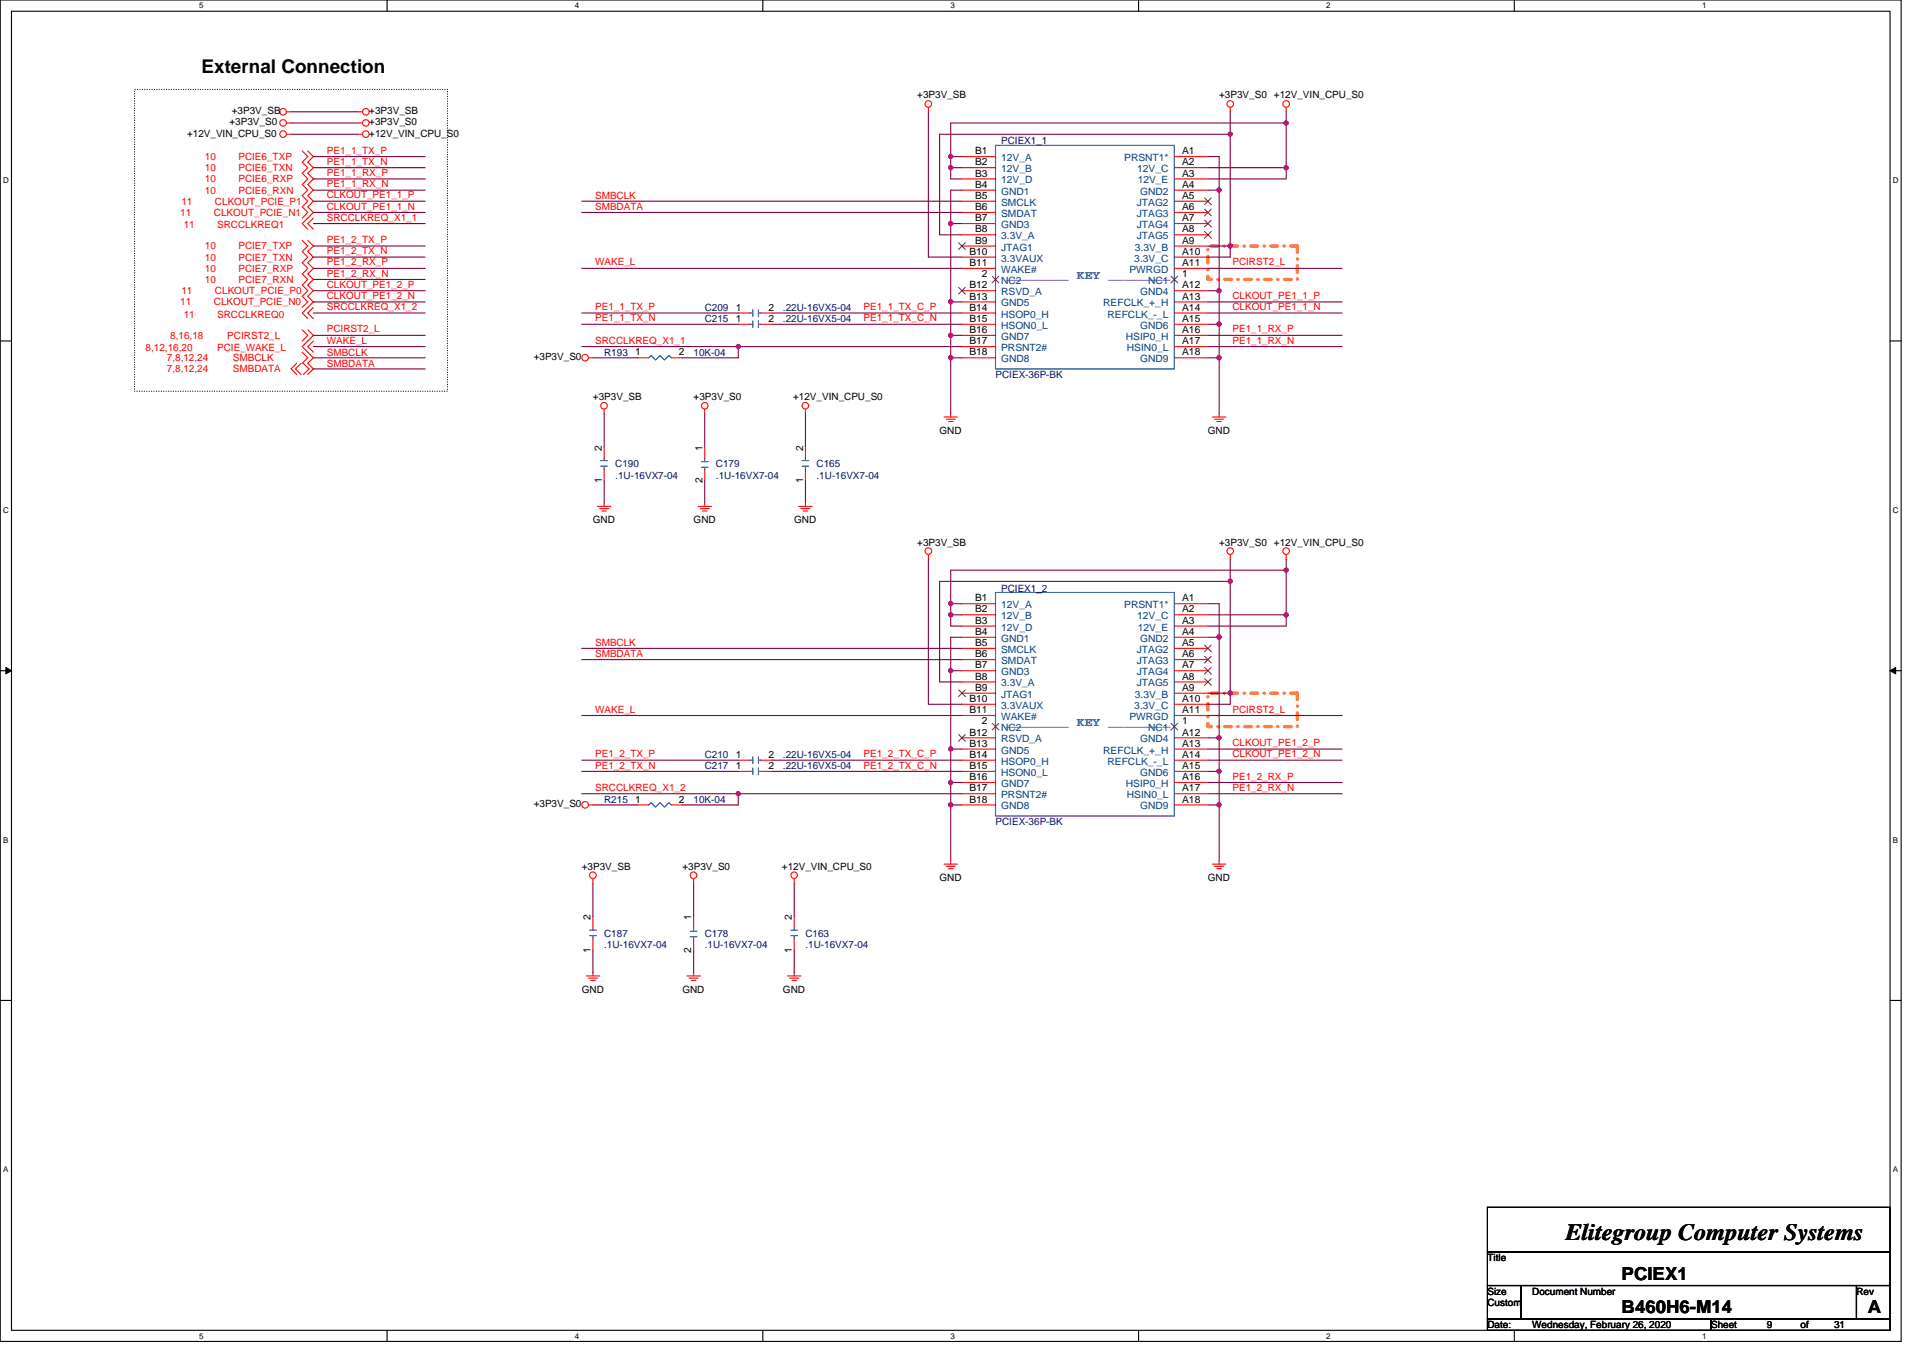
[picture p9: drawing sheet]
<svg xmlns="http://www.w3.org/2000/svg" width="297mm" height="210mm" viewBox="0 0 297 210" stroke-linecap="round" stroke-linejoin="round" font-family="sans-serif">
<path d="M0 0h293.7v207.3h-293.7zM1.8 1.7h290.1v203.8h-290.1z" fill="none" stroke="#000" stroke-width=".17"/>
<g fill="#fff">
<path d="M30.8 .2h.6v1.4h-.6z"/>
<path d="M30.8 205.7h.6v1.4h-.6z"/>
</g>
<path d="M59.8 0v1.7M59.8 205.5v1.8" fill="none" stroke="#000" stroke-width=".17"/>
<g fill="#fff">
<path d="M88.8 .2h.6v1.4h-.6z"/>
<path d="M88.8 205.7h.6v1.4h-.6z"/>
</g>
<path d="M117.8 0v1.7M117.8 205.5v1.8" fill="none" stroke="#000" stroke-width=".17"/>
<g fill="#fff">
<path d="M146.8 .2h.7v1.4h-.7z"/>
<path d="M146.8 205.7h.7v1.4h-.7z"/>
</g>
<path d="M175.9 0v1.7M175.9 205.5v1.8" fill="none" stroke="#000" stroke-width=".17"/>
<g fill="#fff">
<path d="M204.9 .2h.6v1.4h-.6z"/>
<path d="M204.9 205.7h.6v1.4h-.6z"/>
</g>
<path d="M233.9 0v1.7M233.9 205.5v1.8" fill="none" stroke="#000" stroke-width=".17"/>
<g fill="#fff">
<path d="M262.9 .2h.7v1.4h-.7z"/>
<path d="M262.9 205.7h.7v1.4h-.7z"/>
<path d="M.5 27.2h.8v1.4h-.8z"/>
<path d="M292.4 27.2h.8v1.4h-.8z"/>
<path d="M.5 78.1h.8v1.4h-.8z"/>
<path d="M292.4 78.1h.8v1.4h-.8z"/>
</g>
<path d="M0 52.7h1.8M291.9 52.7h1.8" fill="none" stroke="#000" stroke-width=".17"/>
<g fill="#fff">
<path d="M.5 129.1h.8v1.4h-.8z"/>
<path d="M292.4 129.1h.8v1.4h-.8z"/>
</g>
<path d="M0 103.6h1.8M291.9 103.6h1.8" fill="none" stroke="#000" stroke-width=".17"/>
<path d="M.9 103.1l.9 .5-.9 .5zM291.9 103.6l.9-.5v1z" fill="#000" stroke="#000" stroke-width=".15"/>
<g fill="#fff">
<path d="M.5 180h.8v1.4h-.8z"/>
<path d="M292.4 180h.8v1.4h-.8z"/>
</g>
<path d="M0 154.6h1.8M291.9 154.6h1.8M229.8 198.6h5.1v5.2h-5.1zM229.8 186.5h62.1v7h-62.1zM229.8 193.5h62.1v5.1h-62.1zM234.9 198.6h51.9v5.2h-51.9zM286.8 198.6h5.1v5.2h-5.1zM229.8 203.8h34.5v1.7h-34.5zM264.3 203.8h27.6v1.7h-27.6z" fill="none" stroke="#000" stroke-width=".17"/>
<path d="M20.8 13.8h48.3v46.7h-48.3z" fill="none" stroke="#000" stroke-width=".17" stroke-dasharray="0 .3"/>
<path d="M186.6 38h13.8v5.2h-13.8zM186.6 107.1h13.8v5.2h-13.8z" fill="none" stroke="#ff8000" stroke-width=".51" stroke-dasharray="1 1 0 1"/>
<g fill="none" stroke="#f00" stroke-width=".17">
<path d="M44.3 17.3h.7M44.3 19h.7M55.3 17.3h.7M55.3 19h.7M143.4 16.6v.7M190 16.6v.7M198.7 16.6v.7M44.3 20.7h.7M46.7 23.3l.8 .9-.8 .9 .8 .8-.8 .9 .8 .8-.8 .9 .8 .9-.8 .8 .8 .9-.8 .9 .8 .8-.8 .9M46.7 37.1l.8 .9-.8 .9 .8 .8-.8 .9 .8 .9-.8 .8 .8 .9-.8 .8 .8 .9-.8 .9 .8 .9-.8 .8M47.5 23.3l.9 .9-.9 .9 .9 .8-.9 .9 .9 .8-.9 .9 .9 .9-.9 .8 .9 .9-.9 .9 .9 .8-1.7 1.7 .8 .9M47.5 37.1l.9 .9-.9 .9 .9 .8-.9 .9 .9 .9-.9 .8 .9 .9-.9 .8 .9 .9-.9 .9 .9 .9-1.7 1.7 .8 .8"/>
<path d="M48.4 33.7l-.9 .8 .9 .9M55.3 20.7h.7M148.6 24.2h5.2M148.6 25.9h5.2M148.6 27.6h5.2M148.6 29.4h5.2M148.6 31.1h5.2M148.6 32.8h5.2M148.6 34.5h5.2M148.6 36.3h5.2M148.6 38h5.2M148.6 39.7h5.2"/>
<path d="M181.4 24.2h5.2M181.4 25.9h5.2M181.4 27.6h5.2M181.4 29.4h5.2M181.4 31.1h5.2M181.4 32.8h5.2M181.4 34.5h5.2M181.4 36.3h5.2M181.4 38h5.2M181.4 39.7h5.2M45.8 56.1l-.8 .9 .8 .9M46.5 56.1l-.8 .9 .8 .9"/>
<path d="M46.7 51l.8 .8-.8 .9M46.7 54.4l.8 .9-.8 .8M46.9 56.1l.8 .9-.8 .9M47.5 51l.9 .8-1.7 1.8 1.7 1.7-.9 .8 .9 .9-.9 .9M48.4 47.5l-.9 .9 .9 .8M48.4 52.7l-.9 .9 .9 .8M90.9 55.3h.7M98.5 55.3h1.7M103.7 55.3h1.7M114 50.1h1.8M114 48.4h1.8M117.5 50.1h1.7"/>
<path d="M117.5 48.4h1.7M148.6 41.5h5.2M148.6 44.9h5.2M148.6 46.7h5.2M148.6 48.4h5.2M148.6 50.1h5.2M148.6 51.8h5.2M148.6 53.6h5.2M148.6 55.3h5.2M153.8 43.2h.1M181.4 41.5h5.2M181.4 44.9h5.2"/>
<path d="M181.4 46.7h5.2M181.4 48.4h5.2M181.4 50.1h5.2M181.4 51.8h5.2M181.4 53.6h5.2M181.4 55.3h5.2M181.4 43.2h.1M92.3 78.3h2.1M92.6 78.6h1.4M93 79h.7M93.3 63.2v.7M93.3 77.7v.6"/>
<path d="M93.3 72.6v1.7M93.3 69.1v1.7M107.8 78.3h2.1M108.2 78.6h1.4M108.5 79h.7M108.9 63.2v.7M108.9 77.7v.6M108.9 69.1v1.7M108.9 72.6v1.7M123.4 78.3h2.1M123.7 78.6h1.4M124.1 79h.7"/>
<path d="M124.4 63.2v.7M124.4 77.7v.6M124.4 72.6v1.7M124.4 69.1v1.7M145.8 64.4h2.1M146.2 64.8h1.3M146.5 65.1h.7M146.9 63.9v.5M187.3 64.4h2.1M187.6 64.8h1.4M188 65.1h.7M188.3 63.9v.5"/>
<path d="M143.4 85.7v.7M148.6 93.3h5.2M148.6 95h5.2M148.6 96.7h5.2M148.6 98.5h5.2M181.4 93.3h5.2M181.4 95h5.2M181.4 96.7h5.2M181.4 98.5h5.2M190 85.7v.7M198.7 85.7v.7M114 117.5h1.8"/>
<path d="M114 119.2h1.8M117.5 117.5h1.7M117.5 119.2h1.7M148.6 100.2h5.2M148.6 101.9h5.2M148.6 103.6h5.2M148.6 105.4h5.2M148.6 107.1h5.2M148.6 108.8h5.2M148.6 110.6h5.2M148.6 114h5.2M148.6 115.7h5.2"/>
<path d="M148.6 117.5h5.2M148.6 119.2h5.2M153.8 112.3h.1M181.4 100.2h5.2M181.4 101.9h5.2M181.4 103.6h5.2M181.4 105.4h5.2M181.4 107.1h5.2M181.4 108.8h5.2M181.4 110.6h5.2M181.4 114h5.2M181.4 115.7h5.2"/>
<path d="M181.4 117.5h5.2M181.4 119.2h5.2M181.4 112.3h.1M90.9 124.4h.7M91.6 135.8v.7M98.5 124.4h1.7M103.7 124.4h1.7M107.1 135.8v.7M122.7 135.8v.7M145.8 133.5h2.1M146.2 133.9h1.3M146.5 134.2h.7"/>
<path d="M146.9 133v.5M148.6 120.9h5.2M148.6 122.6h5.2M148.6 124.4h5.2M181.4 120.9h5.2M181.4 122.6h5.2M181.4 124.4h5.2M187.3 133.5h2.1M187.6 133.9h1.4M188 134.2h.7M188.3 133v.5M90.5 150.8h2.1"/>
<path d="M90.9 151.1h1.4M91.2 151.5h.7M91.6 150.3v.5M91.6 145.1v1.7M91.6 141.6v1.8M106.1 150.8h2.1M106.4 151.1h1.4M106.8 151.5h.7M107.1 150.3v.5M107.1 141.6v1.8M107.1 145.1v1.7M121.6 150.8h2.1"/>
<path d="M122 151.1h1.4M122.3 151.5h.7M122.7 150.3v.5M122.7 145.1v1.7M122.7 141.6v1.8"/>
<circle cx="43.7" cy="17.3" r=".51"/>
<circle cx="43.7" cy="19" r=".51"/>
<circle cx="56.5" cy="17.3" r=".51"/>
<circle cx="56.5" cy="19" r=".51"/>
<circle cx="143.4" cy="16.1" r=".51"/>
<circle cx="190" cy="16.1" r=".51"/>
<circle cx="198.7" cy="16.1" r=".51"/>
<circle cx="43.7" cy="20.7" r=".51"/>
<circle cx="56.5" cy="20.7" r=".51"/>
<circle cx="90.4" cy="55.3" r=".51"/>
<circle cx="93.3" cy="62.7" r=".51"/>
<circle cx="108.9" cy="62.7" r=".51"/>
<circle cx="124.4" cy="62.7" r=".51"/>
<circle cx="143.4" cy="85.2" r=".51"/>
<circle cx="190" cy="85.2" r=".51"/>
<circle cx="198.7" cy="85.2" r=".51"/>
<circle cx="90.4" cy="124.4" r=".51"/>
<circle cx="91.6" cy="135.2" r=".51"/>
<circle cx="107.1" cy="135.2" r=".51"/>
<circle cx="122.7" cy="135.2" r=".51"/>
</g>
<g fill="none" stroke="#00f" stroke-width=".17">
<path d="M153.8 22.5h27.6v34.5h-27.6zM100.2 55.3l.4-.4 .7 .7 .7-.7 .6 .7 .7-.7 .4 .4M115.8 50.1h.5M115.8 48.4h.5M116.3 49.6v1M116.3 47.9v1M117.2 50.1h.3M117.2 49.6v1M117.2 48.4h.3M117.2 47.9v1M92.8 71.2h1M92.8 72h1"/>
<path d="M93.3 72v.6M93.3 70.8v.4M108.3 72.2h1.1M108.3 71.3h1.1M108.9 70.8v.5M108.9 72.2v.4M123.9 71.2h1M123.9 72h1M124.4 72v.6M124.4 70.8v.4M153.8 91.5h27.6v34.6h-27.6zM115.8 117.5h.5"/>
<path d="M115.8 119.2h.5M116.3 116.9v1.1M116.3 118.7v1M117.2 117.5h.3M117.2 116.9v1.1M117.2 119.2h.3M117.2 118.7v1M100.2 124.4l.4-.4 .7 .7 .7-.7 .6 .7 .7-.7 .4 .4M91.1 143.7h1M91.1 144.6h1M91.6 144.6v.5M91.6 143.4v.3"/>
<path d="M106.6 144.7h1.1M106.6 143.9h1.1M107.1 143.4v.5M107.1 144.7v.4M122.2 143.7h1M122.2 144.6h1M122.7 144.6v.5M122.7 143.4v.3"/>
</g>
<g fill="none" stroke="#804000" stroke-width=".15">
<path d="M148.1 37.5l1 1M149.1 37.5l-1 1M186.1 30.6l1 1M186.1 32.3l1 1.1M186.1 34l1 1.1M186.1 35.8l1 1M187.1 30.6l-1 1M187.1 32.3l-1 1.1M187.1 34l-1 1.1M187.1 35.8l-1 1M148.1 44.4l1 1M149.1 44.4l-1 1"/>
<path d="M153.3 42.7l1 1M154.3 42.7l-1.1 1M180.9 42.7l1 1M181.9 42.7l-1 1M186.1 99.7l1 1M187.1 99.7l-1 1M148.1 106.6l1 1M148.1 113.5l1 1M149.1 106.6l-1 1M149.1 113.5l-1 1M153.3 111.8l1 1M154.3 111.8l-1.1 1"/>
<path d="M180.9 111.8l1 1M181.9 111.8l-1 1M186.1 101.4l1 1M186.1 103.1l1 1.1M186.1 104.9l1 1M187.1 101.4l-1 1M187.1 103.1l-1 1.1M187.1 104.9l-1 1"/>
</g>
<g fill="none" stroke="#800040" stroke-width=".17">
<path d="M45 17.3h10.3M45 19h10.3M143.4 17.3v22.4h5.2M190 17.3v3.4M198.7 17.3v1.7M198.7 19h-51.8v5.2M198.7 19v6.9M45 20.7h10.3M48.4 24.2h17.3M48.4 25.9h17.3M48.4 27.6h17.3M48.4 29.4h17.3"/>
<path d="M48.4 31.1h17.3M48.4 32.8h17.3M48.4 34.5h17.3M48.4 38h17.3M48.4 39.7h17.3M89.9 31.1h58.7M89.9 32.8h58.7M146.9 24.2v1.7M146.9 25.9v1.7h1.7M146.9 34.5v12.2M146.9 24.2h1.7M146.9 25.9h1.7"/>
<path d="M146.9 34.5h1.7M148.6 29.4h-1.7v5.1M186.6 24.2h1.7v5.2M186.6 29.4h1.7M186.6 25.9h12.1M186.6 38h3.4M188.3 29.4v15.5M190 20.7h-44.9v15.6h3.5M190 20.7v17.3M190 38v1.7h-3.4M198.7 25.9v1.7h-12.1M48.4 41.5h17.3"/>
<path d="M48.4 43.2h17.3M48.4 44.9h17.3M48.4 46.7h17.3M48.4 48.4h17.3M48.4 51.8h17.3M48.4 53.6h17.3M48.4 55.3h17.3M48.4 57h17.3M89.9 48.4h24.1M89.9 50.1h24.1M89.9 53.6h24.1M89.9 41.5h58.7"/>
<path d="M91.6 55.3h6.9M114 53.6v1.7h-8.6M114 53.6h34.6M119.2 48.4h29.4M119.2 50.1h29.4M146.9 46.7h1.7M146.9 46.7v5.1M146.9 51.8v3.5M146.9 55.3v8.6M146.9 51.8h1.7M146.9 55.3h1.7M186.6 44.9h1.7"/>
<path d="M186.6 50.1h1.7M186.6 41.5h20.7M186.6 48.4h20.7M186.6 55.3h1.7M186.6 46.7h20.7M186.6 51.8h20.7M186.6 53.6h20.7M188.3 44.9v5.2M188.3 50.1v5.2M188.3 55.3v8.6M93.3 63.9v5.2M93.3 74.3v3.4"/>
<path d="M108.9 63.9v5.2M108.9 74.3v3.4M124.4 63.9v5.2M124.4 74.3v3.4M143.4 86.4v22.4h5.2M146.9 93.3v1.7M146.9 95v1.7h1.7M146.9 93.3h1.7M146.9 95h1.7M148.6 98.5h-1.7v5.1M186.6 93.3h1.7v5.2M186.6 98.5h1.7"/>
<path d="M186.6 95h12.1M188.3 98.5v15.5M190 86.4v3.4M190 89.8h-44.9v15.6h3.5M190 89.8v17.3M198.7 86.4v1.7M198.7 88.1h-51.8v5.2M198.7 88.1v6.9M198.7 95v1.7h-12.1M89.9 117.5h24.1M89.9 119.2h24.1M89.9 100.2h58.7"/>
<path d="M89.9 101.9h58.7M89.9 110.6h58.7M119.2 117.5h29.4M119.2 119.2h29.4M146.9 103.6v12.1M146.9 115.7v5.2M146.9 103.6h1.7M146.9 115.7h1.7M186.6 114h1.7M186.6 119.2h1.7M186.6 110.6h20.7M186.6 117.5h20.7"/>
<path d="M186.6 115.7h20.7M186.6 107.1h3.4M188.3 114v5.2M188.3 119.2v5.2M190 107.1v1.7h-3.4M89.9 122.6h24.1M91.6 124.4h6.9M91.6 136.5v5.1M107.1 136.5v5.1M114 122.6v1.8h-8.6M114 122.6h34.6M122.7 136.5v5.1"/>
<path d="M146.9 120.9h1.7M146.9 120.9v3.5M146.9 124.4v8.6M146.9 124.4h1.7M186.6 124.4h1.7M186.6 120.9h20.7M186.6 122.6h20.7M188.3 124.4v8.6M91.6 146.8v3.5M107.1 146.8v3.5M122.7 146.8v3.5"/>
</g>
<g fill="#f0f" stroke="#f0f" stroke-width=".17">
<circle cx="198.7" cy="19" r=".33"/>
<circle cx="190" cy="20.7" r=".34"/>
<circle cx="190" cy="38" r=".34"/>
<circle cx="146.9" cy="24.2" r=".34"/>
<circle cx="188.3" cy="29.4" r=".34"/>
<circle cx="146.9" cy="25.9" r=".34"/>
<circle cx="198.7" cy="25.9" r=".34"/>
<circle cx="188.3" cy="44.9" r=".33"/>
<circle cx="146.9" cy="34.5" r=".34"/>
<circle cx="146.9" cy="46.6" r=".34"/>
<circle cx="188.3" cy="55.3" r=".34"/>
<circle cx="188.3" cy="50.1" r=".34"/>
<circle cx="146.9" cy="51.8" r=".34"/>
<circle cx="114" cy="53.5" r=".33"/>
<circle cx="146.9" cy="55.3" r=".34"/>
<circle cx="198.7" cy="88.1" r=".33"/>
<circle cx="198.7" cy="95" r=".34"/>
<circle cx="190" cy="89.8" r=".34"/>
<circle cx="190" cy="107.1" r=".34"/>
<circle cx="146.9" cy="93.3" r=".34"/>
<circle cx="146.9" cy="95" r=".34"/>
<circle cx="188.3" cy="114" r=".33"/>
<circle cx="188.3" cy="98.4" r=".34"/>
<circle cx="146.9" cy="115.7" r=".34"/>
<circle cx="146.9" cy="103.6" r=".34"/>
<circle cx="188.3" cy="119.2" r=".34"/>
<circle cx="146.9" cy="120.9" r=".34"/>
<circle cx="114" cy="122.6" r=".33"/>
<circle cx="146.9" cy="124.4" r=".34"/>
<circle cx="188.3" cy="124.4" r=".34"/>
</g>
<text font-size="3.6" x="241.8" y="191.6">Elitegroup Computer Systems</text>
<text font-size="2.9" x="31.1" y="11.3">External Connection</text>
<g font-size="2.8">
<text x="250.5" y="197.7">PCIEX1</text>
<text x="250.5" y="202.9">B460H6-M14</text>
<text x="288.5" y="202.9">A</text>
</g>
<g font-size="1.9" fill="#00f">
<text x="155.5" y="43.1">________ KEY ________</text>
<text x="155.5" y="112.1">________ KEY ________</text>
</g>
<g font-size="1.5">
<text x="35.8" y="17.6">+3P3V_SB</text>
<text x="57" y="17.6">+3P3V_SB</text>
<text x="141.7" y="15.2">+3P3V_SB</text>
<text x="188.3" y="15.2">+3P3V_S0</text>
<text x="196.8" y="15.2">+12V_VIN_CPU_S0</text>
<text x="28.9" y="21.1">+12V_VIN_CPU_S0</text>
<text x="35.5" y="19.4">+3P3V_S0</text>
<text x="57" y="19.4">+3P3V_S0</text>
<text x="57" y="21.1">+12V_VIN_CPU_S0</text>
<text x="150.6" y="23.8">B1</text>
<text x="182.6" y="23.8">A1</text>
<text x="150.6" y="25.5">B2</text>
<text x="150.6" y="27.3">B3</text>
<text x="150.6" y="29">B4</text>
<text x="182.6" y="25.5">A2</text>
<text x="182.6" y="29">A4</text>
<text x="182.6" y="27.3">A3</text>
<text x="150.6" y="30.7">B5</text>
<text x="150.6" y="32.5">B6</text>
<text x="150.6" y="34.2">B7</text>
<text x="150.6" y="35.9">B8</text>
<text x="182.6" y="30.7">A5</text>
<text x="182.6" y="32.5">A6</text>
<text x="182.6" y="34.2">A7</text>
<text x="182.6" y="35.9">A8</text>
<text x="149.7" y="39.4">B10</text>
<text x="149.7" y="41.1">B11</text>
<text x="150.6" y="37.7">B9</text>
<text x="182.6" y="39.4">A10</text>
<text x="182.6" y="41.1">A11</text>
<text x="182.6" y="37.7">A9</text>
<text x="149.7" y="44.6">B12</text>
<text x="149.7" y="46.3">B13</text>
<text x="151.7" y="42.8">2</text>
<text x="182.6" y="42.8">1</text>
<text x="182.6" y="44.6">A12</text>
<text x="182.6" y="46.3">A13</text>
<text x="113.7" y="49.7">1</text>
<text x="113.7" y="48">1</text>
<text x="118.7" y="49.7">2</text>
<text x="118.7" y="48">2</text>
<text x="149.7" y="48">B14</text>
<text x="149.7" y="49.7">B15</text>
<text x="149.7" y="51.5">B16</text>
<text x="149.7" y="53.2">B17</text>
<text x="182.6" y="49.7">A15</text>
<text x="182.6" y="48">A14</text>
<text x="182.6" y="51.5">A16</text>
<text x="182.6" y="53.2">A17</text>
<text x="82.4" y="55.6">+3P3V_S0</text>
<text x="98.1" y="54.9">1</text>
<text x="104.9" y="54.9">2</text>
<text x="149.7" y="54.9">B18</text>
<text x="182.6" y="54.9">A18</text>
<text x="91.6" y="61.8">+3P3V_SB</text>
<text x="107.1" y="61.8">+3P3V_S0</text>
<text x="122.5" y="61.8">+12V_VIN_CPU_S0</text>
<text x="93" y="69.6" transform="rotate(-90 93 69.6)">2</text>
<text x="108.5" y="69.6" transform="rotate(-90 108.5 69.6)">1</text>
<text x="124.1" y="69.6" transform="rotate(-90 124.1 69.6)">2</text>
<text x="145.1" y="67">GND</text>
<text x="186.6" y="67">GND</text>
<text x="93" y="74.7" transform="rotate(-90 93 74.7)">1</text>
<text x="108.5" y="74.7" transform="rotate(-90 108.5 74.7)">2</text>
<text x="124.1" y="74.7" transform="rotate(-90 124.1 74.7)">1</text>
<text x="91.6" y="80.9">GND</text>
<text x="107.1" y="80.9">GND</text>
<text x="122.7" y="80.9">GND</text>
<text x="141.7" y="84.3">+3P3V_SB</text>
<text x="188.3" y="84.3">+3P3V_S0</text>
<text x="196.8" y="84.3">+12V_VIN_CPU_S0</text>
<text x="150.6" y="92.9">B1</text>
<text x="150.6" y="94.6">B2</text>
<text x="182.6" y="94.6">A2</text>
<text x="182.6" y="92.9">A1</text>
<text x="150.6" y="96.4">B3</text>
<text x="150.6" y="98.1">B4</text>
<text x="150.6" y="99.8">B5</text>
<text x="150.6" y="101.6">B6</text>
<text x="182.6" y="98.1">A4</text>
<text x="182.6" y="96.4">A3</text>
<text x="182.6" y="99.8">A5</text>
<text x="182.6" y="101.6">A6</text>
<text x="150.6" y="103.3">B7</text>
<text x="150.6" y="105">B8</text>
<text x="150.6" y="106.7">B9</text>
<text x="182.6" y="106.7">A9</text>
<text x="182.6" y="103.3">A7</text>
<text x="182.6" y="105">A8</text>
<text x="149.7" y="108.5">B10</text>
<text x="149.7" y="110.2">B11</text>
<text x="149.7" y="113.6">B12</text>
<text x="151.7" y="111.9">2</text>
<text x="182.6" y="108.5">A10</text>
<text x="182.6" y="111.9">1</text>
<text x="182.6" y="113.6">A12</text>
<text x="182.6" y="110.2">A11</text>
<text x="113.7" y="117.1">1</text>
<text x="113.7" y="118.8">1</text>
<text x="118.7" y="117.1">2</text>
<text x="118.7" y="118.8">2</text>
<text x="149.7" y="115.4">B13</text>
<text x="149.7" y="117.1">B14</text>
<text x="149.7" y="118.8">B15</text>
<text x="182.6" y="118.8">A15</text>
<text x="182.6" y="117.1">A14</text>
<text x="182.6" y="115.4">A13</text>
<text x="82.4" y="124.7">+3P3V_S0</text>
<text x="98.1" y="124">1</text>
<text x="104.9" y="124">2</text>
<text x="149.7" y="120.5">B16</text>
<text x="149.7" y="122.3">B17</text>
<text x="149.7" y="124">B18</text>
<text x="182.6" y="124">A18</text>
<text x="182.6" y="120.5">A16</text>
<text x="182.6" y="122.3">A17</text>
<text x="89.9" y="134.4">+3P3V_SB</text>
<text x="105.4" y="134.4">+3P3V_S0</text>
<text x="120.8" y="134.4">+12V_VIN_CPU_S0</text>
<text x="145.1" y="136.1">GND</text>
<text x="186.6" y="136.1">GND</text>
<text x="91.2" y="142.2" transform="rotate(-90 91.2 142.2)">2</text>
<text x="106.8" y="142.2" transform="rotate(-90 106.8 142.2)">1</text>
<text x="122.3" y="142.2" transform="rotate(-90 122.3 142.2)">2</text>
<text x="91.2" y="147.2" transform="rotate(-90 91.2 147.2)">1</text>
<text x="106.8" y="147.2" transform="rotate(-90 106.8 147.2)">2</text>
<text x="122.3" y="147.2" transform="rotate(-90 122.3 147.2)">1</text>
<text x="89.9" y="153.4">GND</text>
<text x="105.4" y="153.4">GND</text>
<text x="120.9" y="153.4">GND</text>
<text x="229.8" y="194.9">Title</text>
<text x="229.8" y="200">Size</text>
<text x="229.8" y="201.8">Custom</text>
<text x="236.7" y="200">Document Number</text>
<text x="286.8" y="200">Rev</text>
<text x="229.8" y="205.2">Date:</text>
<text x="236.7" y="205.2">Wednesday, February 26, 2020</text>
<text x="264.3" y="205.2">Sheet</text>
<text x="272.9" y="205.2">9</text>
<text x="278.1" y="205.2">of</text>
<text x="283.3" y="205.2">31</text>
</g>
<g font-size="1.5" fill="#f00">
<text x="50.5" y="23.7">PE1_1_TX_P</text>
<text x="31.7" y="24.7">10</text>
<text x="31.7" y="26.5">10</text>
<text x="31.7" y="28.2">10</text>
<text x="31.7" y="29.9">10</text>
<text x="36.8" y="24.7">PCIE6_TXP</text>
<text x="36.8" y="26.5">PCIE6_TXN</text>
<text x="36.8" y="28.2">PCIE6_RXP</text>
<text x="36.8" y="29.9">PCIE6_RXN</text>
<text x="50.5" y="25.5">PE1_1_TX_N</text>
<text x="50.5" y="27.2">PE1_1_RX_P</text>
<text x="50.5" y="28.9">PE1_1_RX_N</text>
<text x="27.9" y="33.4">11</text>
<text x="28" y="31.6">11</text>
<text x="28.4" y="35.3">11</text>
<text x="33" y="33.4">CLKOUT_PCIE_N1</text>
<text x="33.2" y="31.6">CLKOUT_PCIE_P1</text>
<text x="33.5" y="35.3">SRCCLKREQ1</text>
<text x="50.5" y="30.6">CLKOUT_PE1_1_P</text>
<text x="50.5" y="32.4">CLKOUT_PE1_1_N</text>
<text x="50.5" y="34.1">SRCCLKREQ_X1_1</text>
<text x="91.9" y="30.8">SMBCLK</text>
<text x="91.9" y="32.5">SMBDATA</text>
<text x="31.7" y="38.5">10</text>
<text x="31.7" y="40.3">10</text>
<text x="31.7" y="42">10</text>
<text x="36.8" y="38.5">PCIE7_TXP</text>
<text x="36.8" y="40.3">PCIE7_TXN</text>
<text x="36.8" y="42">PCIE7_RXP</text>
<text x="50.5" y="37.6">PE1_2_TX_P</text>
<text x="50.5" y="39.3">PE1_2_TX_N</text>
<text x="50.5" y="41">PE1_2_RX_P</text>
<text x="91.9" y="41">WAKE_L</text>
<text x="190.4" y="41">PCIRST2_L</text>
<text x="27.9" y="47.2">11</text>
<text x="28" y="45.4">11</text>
<text x="31.7" y="43.7">10</text>
<text x="33" y="47.2">CLKOUT_PCIE_N0</text>
<text x="33.2" y="45.4">CLKOUT_PCIE_P0</text>
<text x="36.8" y="43.7">PCIE7_RXN</text>
<text x="50.5" y="42.7">PE1_2_RX_N</text>
<text x="50.5" y="44.5">CLKOUT_PE1_2_P</text>
<text x="50.5" y="46.2">CLKOUT_PE1_2_N</text>
<text x="50.5" y="47.9">SRCCLKREQ_X1_2</text>
<text x="91.9" y="47.9">PE1_1_TX_P</text>
<text x="133.4" y="47.9">PE1_1_TX_C_P</text>
<text x="190.4" y="46.2">CLKOUT_PE1_1_P</text>
<text x="190.4" y="47.9">CLKOUT_PE1_1_N</text>
<text x="26.3" y="52.4">8,16,18</text>
<text x="28.4" y="49.1">11</text>
<text x="33.5" y="49.1">SRCCLKREQ0</text>
<text x="35.1" y="52.4">PCIRST2_L</text>
<text x="50.5" y="51.4">PCIRST2_L</text>
<text x="50.5" y="53.1">WAKE_L</text>
<text x="91.9" y="49.7">PE1_1_TX_N</text>
<text x="91.9" y="53.1">SRCCLKREQ_X1_1</text>
<text x="133.4" y="49.7">PE1_1_TX_C_N</text>
<text x="190.4" y="51.4">PE1_1_RX_P</text>
<text x="190.4" y="53.1">PE1_1_RX_N</text>
<text x="22.5" y="54.3">8,12,16,20</text>
<text x="25.8" y="55.8">7,8,12,24</text>
<text x="25.8" y="57.5">7,8,12,24</text>
<text x="33.5" y="54.3">PCIE_WAKE_L</text>
<text x="36" y="55.8">SMBCLK</text>
<text x="36" y="57.5">SMBDATA</text>
<text x="50.5" y="54.9">SMBCLK</text>
<text x="50.5" y="56.7">SMBDATA</text>
<text x="91.9" y="99.8">SMBCLK</text>
<text x="91.9" y="101.6">SMBDATA</text>
<text x="91.9" y="110.1">WAKE_L</text>
<text x="190.4" y="110.1">PCIRST2_L</text>
<text x="91.9" y="117">PE1_2_TX_P</text>
<text x="91.9" y="118.7">PE1_2_TX_N</text>
<text x="133.4" y="117">PE1_2_TX_C_P</text>
<text x="133.4" y="118.7">PE1_2_TX_C_N</text>
<text x="190.4" y="115.3">CLKOUT_PE1_2_P</text>
<text x="190.4" y="117">CLKOUT_PE1_2_N</text>
<text x="91.9" y="122.2">SRCCLKREQ_X1_2</text>
<text x="190.4" y="120.5">PE1_2_RX_P</text>
<text x="190.4" y="122.2">PE1_2_RX_N</text>
</g>
<g font-size="1.5" fill="#000080">
<text x="154.6" y="22.3">PCIEX1_1</text>
<text x="108.9" y="49.8">C215</text>
<text x="108.9" y="48">C209</text>
<text x="120.9" y="49.8">.22U-16VX5-04</text>
<text x="120.9" y="48">.22U-16VX5-04</text>
<text x="93.3" y="54.9">R193</text>
<text x="107.1" y="54.9">10K-04</text>
<text x="153.8" y="58.4">PCIEX-36P-BK</text>
<text x="95" y="72.2">C190</text>
<text x="95" y="74">.1U-16VX7-04</text>
<text x="110.6" y="72.2">C179</text>
<text x="110.6" y="74">.1U-16VX7-04</text>
<text x="126.1" y="72.2">C165</text>
<text x="126.1" y="74">.1U-16VX7-04</text>
<text x="154.6" y="91.4">PCIEX1_2</text>
<text x="108.9" y="117.1">C210</text>
<text x="108.9" y="118.9">C217</text>
<text x="120.9" y="117.1">.22U-16VX5-04</text>
<text x="120.9" y="118.9">.22U-16VX5-04</text>
<text x="93.3" y="124">R215</text>
<text x="107.1" y="124">10K-04</text>
<text x="153.8" y="127.5">PCIEX-36P-BK</text>
<text x="93.3" y="144.8">C187</text>
<text x="93.3" y="146.5">.1U-16VX7-04</text>
<text x="108.9" y="144.8">C178</text>
<text x="108.9" y="146.5">.1U-16VX7-04</text>
<text x="124.4" y="144.8">C163</text>
<text x="124.4" y="146.5">.1U-16VX7-04</text>
</g>
<g font-size="1.5" fill="#004080">
<text x="154.6" y="24.9">12V_A</text>
<text x="154.6" y="26.6">12V_B</text>
<text x="154.6" y="28.3">12V_D</text>
<text x="173.6" y="24.9">PRSNT1*</text>
<text x="175.7" y="26.6">12V_C</text>
<text x="175.7" y="28.3">12V_E</text>
<text x="154.6" y="30.1">GND1</text>
<text x="154.6" y="31.8">SMCLK</text>
<text x="154.6" y="33.5">SMDAT</text>
<text x="154.6" y="35.2">GND3</text>
<text x="175.6" y="31.8">JTAG2</text>
<text x="175.6" y="33.5">JTAG3</text>
<text x="175.6" y="35.2">JTAG4</text>
<text x="176.1" y="30.1">GND2</text>
<text x="154.6" y="37">3.3V_A</text>
<text x="154.6" y="38.7">JTAG1</text>
<text x="154.6" y="40.4">3.3VAUX</text>
<text x="175.2" y="40.4">3.3V_C</text>
<text x="175.3" y="38.7">3.3V_B</text>
<text x="175.6" y="37">JTAG5</text>
<text x="154.6" y="42.2">WAKE#</text>
<text x="154.6" y="45.6">RSVD_A</text>
<text x="154.6" y="47.3">GND5</text>
<text x="154.6" y="43.9">NC2</text>
<text x="170.4" y="47.3">REFCLK_+_H</text>
<text x="174.5" y="42.2">PWRGD</text>
<text x="176.1" y="45.6">GND4</text>
<text x="177.4" y="43.9">NC1</text>
<text x="154.6" y="49.1">HSOP0_H</text>
<text x="154.6" y="50.8">HSON0_L</text>
<text x="154.6" y="52.5">GND7</text>
<text x="171.1" y="49.1">REFCLK_-_L</text>
<text x="173.9" y="52.5">HSIP0_H</text>
<text x="176.1" y="50.8">GND6</text>
<text x="154.6" y="54.3">PRSNT2#</text>
<text x="154.6" y="56">GND8</text>
<text x="174.1" y="54.3">HSIN0_L</text>
<text x="176.1" y="56">GND9</text>
<text x="154.6" y="94">12V_A</text>
<text x="154.6" y="95.7">12V_B</text>
<text x="173.6" y="94">PRSNT1*</text>
<text x="175.7" y="95.7">12V_C</text>
<text x="154.6" y="97.4">12V_D</text>
<text x="154.6" y="99.2">GND1</text>
<text x="154.6" y="100.9">SMCLK</text>
<text x="175.6" y="100.9">JTAG2</text>
<text x="175.7" y="97.4">12V_E</text>
<text x="176.1" y="99.2">GND2</text>
<text x="154.6" y="102.6">SMDAT</text>
<text x="154.6" y="104.3">GND3</text>
<text x="154.6" y="106.1">3.3V_A</text>
<text x="154.6" y="107.8">JTAG1</text>
<text x="175.3" y="107.8">3.3V_B</text>
<text x="175.6" y="102.6">JTAG3</text>
<text x="175.6" y="104.3">JTAG4</text>
<text x="175.6" y="106.1">JTAG5</text>
<text x="154.6" y="109.5">3.3VAUX</text>
<text x="154.6" y="111.3">WAKE#</text>
<text x="154.6" y="113">NC2</text>
<text x="174.5" y="111.3">PWRGD</text>
<text x="175.2" y="109.5">3.3V_C</text>
<text x="177.4" y="113">NC1</text>
<text x="154.6" y="114.7">RSVD_A</text>
<text x="154.6" y="116.4">GND5</text>
<text x="154.6" y="118.2">HSOP0_H</text>
<text x="154.6" y="119.9">HSON0_L</text>
<text x="170.4" y="116.4">REFCLK_+_H</text>
<text x="171.1" y="118.2">REFCLK_-_L</text>
<text x="176.1" y="114.7">GND4</text>
<text x="176.1" y="119.9">GND6</text>
<text x="154.6" y="121.6">GND7</text>
<text x="154.6" y="123.3">PRSNT2#</text>
<text x="154.6" y="125.1">GND8</text>
<text x="173.9" y="121.6">HSIP0_H</text>
<text x="174.1" y="123.3">HSIN0_L</text>
<text x="176.1" y="125.1">GND9</text>
</g>
<g font-size="1.2">
<text x="30.8" y="1.3">5</text>
<text x="88.8" y="1.3">4</text>
<text x="146.8" y="1.3">3</text>
<text x="204.9" y="1.3">2</text>
<text x="262.9" y="1.3">1</text>
<text x=".5" y="28.3">D</text>
<text x="292.4" y="28.3">D</text>
<text x=".5" y="79.2">C</text>
<text x="292.4" y="79.2">C</text>
<text x=".5" y="130.2">B</text>
<text x="292.4" y="130.2">B</text>
<text x=".5" y="181.1">A</text>
<text x="292.4" y="181.1">A</text>
<text x="30.8" y="206.8">5</text>
<text x="88.8" y="206.8">4</text>
<text x="146.8" y="206.8">3</text>
<text x="204.9" y="206.8">2</text>
<text x="262.9" y="206.8">1</text>
</g>
</svg>
